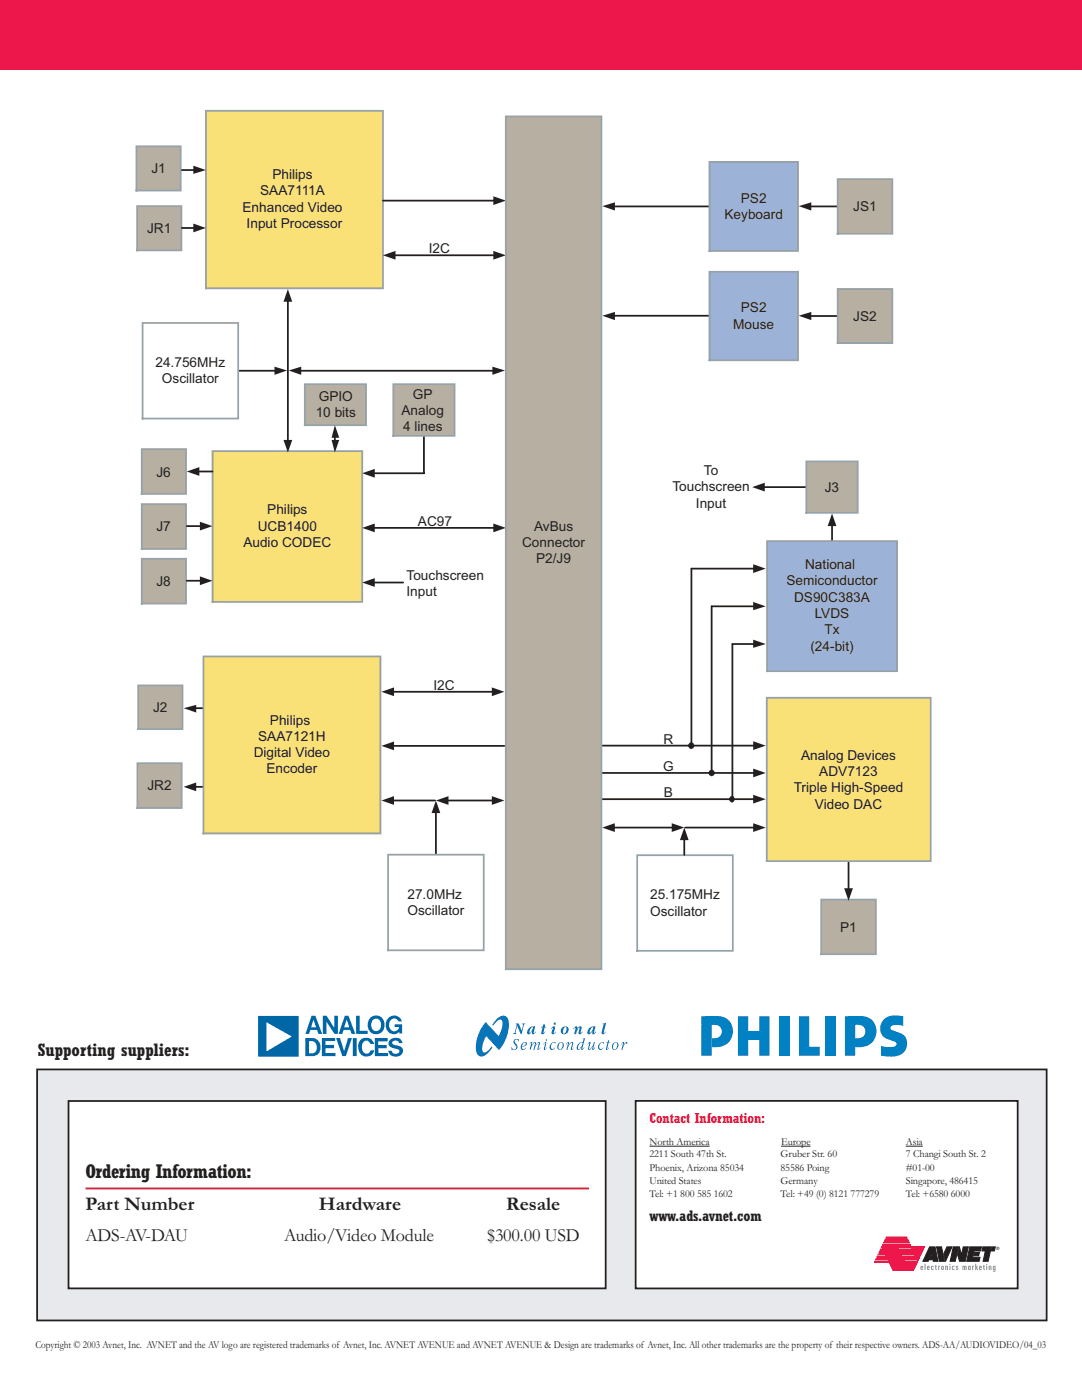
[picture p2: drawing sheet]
<svg xmlns="http://www.w3.org/2000/svg" width="216mm" height="279mm" viewBox="0 0 216 279" stroke-linecap="round" stroke-linejoin="round" font-family="sans-serif">
<path d="M0 0h215.9v13.9h-215.9z" fill="#ed174c"/>
<path d="M7.4 213.4h201.4v50.1h-201.4z" fill="#e8e9ec"/>
<path d="M7.4 213.4h201.4v50.1h-201.4z" fill="none" stroke="#231f20" stroke-width=".35"/>
<path d="M13.7 219.7h107.2v37.4h-107.2z" fill="#fff"/>
<path d="M13.7 219.7h107.2v37.4h-107.2z" fill="none" stroke="#231f20" stroke-width=".35"/>
<path d="M126.8 219.7h76.3v37.4h-76.3z" fill="#fff"/>
<path d="M126.8 219.7h76.3v37.4h-76.3z" fill="none" stroke="#231f20" stroke-width=".35"/>
<path d="M17 237.2h100.5" fill="none" stroke="#ed174c" stroke-width=".35"/>
<path d="M129.6 228.7h12M155.9 228.7h5.8M180.7 228.7h3.4" fill="none" stroke="#231f20" stroke-width=".2"/>
<path d="M185.5 248.8h1.1l.6 2.9h-1v-.3h-.7l.4-.7h.2l-.1-.7-.8 1.7h-1z" fill="#231f20"/>
<path d="M185.5 248.8h1.1l.6 2.9h-1v-.3h-.7l.4-.7h.2l-.1-.7-.8 1.7h-1z" fill="none" stroke="#231f20" stroke-width=".2"/>
<path d="M188.9 248.8h1.1l-1.4 2.9a2.7 2.7 0 0 1 .3-2.9z" fill="#231f20"/>
<path d="M188.9 248.8h1.1l-1.4 2.9a2.7 2.7 0 0 1 .3-2.9z" fill="none" stroke="#231f20" stroke-width=".2"/>
<path d="M190.2 248.8h1l-.6 2.9h-1z" fill="#231f20"/>
<path d="M190.2 248.8h1l-.6 2.9h-1z" fill="none" stroke="#231f20" stroke-width=".2"/>
<path d="M191.4 248.8l.5 1.6 .3-1.6h1l-.6 2.9h-1.1l-.2-.7a3 3 0 0 1 .1-2.2z" fill="#231f20"/>
<path d="M191.4 248.8l.5 1.6 .3-1.6h1l-.6 2.9h-1.1l-.2-.7a3 3 0 0 1 .1-2.2z" fill="none" stroke="#231f20" stroke-width=".2"/>
<path d="M194.4 250h1l-.1 .6h-1z" fill="#231f20"/>
<path d="M194.4 250h1l-.1 .6h-1z" fill="none" stroke="#231f20" stroke-width=".2"/>
<path d="M193.5 248.8h2.3l-.1 .9h-1.4l-.2 1.2h1.5l-.2 .8h-2.5z" fill="#231f20"/>
<path d="M193.5 248.8h2.3l-.1 .9h-1.4l-.2 1.2h1.5l-.2 .8h-2.5z" fill="none" stroke="#231f20" stroke-width=".2"/>
<path d="M196.1 248.8h1.7l-.6 2.9h-1l.4-2h-.7z" fill="#231f20"/>
<path d="M196.1 248.8h1.7l-.6 2.9h-1l.4-2h-.7z" fill="none" stroke="#231f20" stroke-width=".2"/>
<path d="M198 248.8h.6l-.2 .9h-.6z" fill="#231f20"/>
<path d="M198 248.8h.6l-.2 .9h-.6z" fill="none" stroke="#231f20" stroke-width=".2"/>
<path d="M186.9 248.8h1l.5 2.9h-1z" fill="#231f20"/>
<path d="M186.9 248.8h1l.5 2.9h-1z" fill="none" stroke="#231f20" stroke-width=".2"/>
<path d="M182.9 251.2h.4l-.1 .3z" fill="#ed174c"/>
<path d="M182.9 251.2h.4l-.1 .3z" fill="none" stroke="#ed174c" stroke-width=".2"/>
<path d="M176 248.8h3.1l.1 .3h-3z" fill="#ed174c"/>
<path d="M176 248.8h3.1l.1 .3h-3z" fill="none" stroke="#ed174c" stroke-width=".2"/>
<path d="M176.2 249.3h3.1l.1 .3h-3z" fill="#ed174c"/>
<path d="M176.2 249.3h3.1l.1 .3h-3z" fill="none" stroke="#ed174c" stroke-width=".2"/>
<path d="M176.5 249.8h3l.1 .3h-3z" fill="#ed174c"/>
<path d="M176.5 249.8h3l.1 .3h-3z" fill="none" stroke="#ed174c" stroke-width=".2"/>
<path d="M176.7 250.3h3l.2 .3h-3.1z" fill="#ed174c"/>
<path d="M176.7 250.3h3l.2 .3h-3.1z" fill="none" stroke="#ed174c" stroke-width=".2"/>
<path d="M176.9 250.7h3l.2 .4h-3z" fill="#ed174c"/>
<path d="M176.9 250.7h3l.2 .4h-3z" fill="none" stroke="#ed174c" stroke-width=".2"/>
<path d="M177.1 251.2h3.1l.1 .3h-3z" fill="#ed174c"/>
<path d="M177.1 251.2h3.1l.1 .3h-3z" fill="none" stroke="#ed174c" stroke-width=".2"/>
<path d="M177.6 252.2h5.3l-.2 .3h-5z" fill="#ed174c"/>
<path d="M177.6 252.2h5.3l-.2 .3h-5z" fill="none" stroke="#ed174c" stroke-width=".2"/>
<path d="M177.8 252.7h4.9l-.2 .3h-4.5z" fill="#ed174c"/>
<path d="M177.8 252.7h4.9l-.2 .3h-4.5z" fill="none" stroke="#ed174c" stroke-width=".2"/>
<path d="M178 253.1h4.4l-.1 .4h-4.1z" fill="#ed174c"/>
<path d="M178 253.1h4.4l-.1 .4h-4.1z" fill="none" stroke="#ed174c" stroke-width=".2"/>
<path d="M177.4 251.7h5.7l-.1 .3h-5.5z" fill="#ed174c"/>
<path d="M177.4 251.7h5.7l-.1 .3h-5.5z" fill="none" stroke="#ed174c" stroke-width=".2"/>
<path d="M182.7 250.7h.9l-.2 .4h-.6z" fill="#ed174c"/>
<path d="M182.7 250.7h.9l-.2 .4h-.6z" fill="none" stroke="#ed174c" stroke-width=".2"/>
<path d="M182.5 250.3h1.3l-.2 .3h-1z" fill="#ed174c"/>
<path d="M182.5 250.3h1.3l-.2 .3h-1z" fill="none" stroke="#ed174c" stroke-width=".2"/>
<path d="M182.3 249.8h1.7l-.1 .3h-1.5z" fill="#ed174c"/>
<path d="M182.3 249.8h1.7l-.1 .3h-1.5z" fill="none" stroke="#ed174c" stroke-width=".2"/>
<path d="M182 249.3h2.2l-.1 .3h-1.9z" fill="#ed174c"/>
<path d="M182 249.3h2.2l-.1 .3h-1.9z" fill="none" stroke="#ed174c" stroke-width=".2"/>
<path d="M181.8 248.8h2.7l-.2 .3h-2.3z" fill="#ed174c"/>
<path d="M181.8 248.8h2.7l-.2 .3h-2.3z" fill="none" stroke="#ed174c" stroke-width=".2"/>
<path d="M179.1 248.8h2.7l.1 .2h-2.8z" fill="#ed174c"/>
<path d="M179.1 248.8h2.7l.1 .2h-2.8z" fill="none" stroke="#ed174c" stroke-width=".2"/>
<path d="M179.3 249.3h2.7l.1 .2h-2.8z" fill="#ed174c"/>
<path d="M179.3 249.3h2.7l.1 .2h-2.8z" fill="none" stroke="#ed174c" stroke-width=".2"/>
<path d="M179.5 249.8h2.7l.1 .2h-2.7z" fill="#ed174c"/>
<path d="M179.5 249.8h2.7l.1 .2h-2.7z" fill="none" stroke="#ed174c" stroke-width=".2"/>
<path d="M179.7 250.3h2.8l.1 .1h-2.8z" fill="#ed174c"/>
<path d="M179.7 250.3h2.8l.1 .1h-2.8z" fill="none" stroke="#ed174c" stroke-width=".2"/>
<path d="M180 250.7h2.7l.1 .2h-2.8z" fill="#ed174c"/>
<path d="M180 250.7h2.7l.1 .2h-2.8z" fill="none" stroke="#ed174c" stroke-width=".2"/>
<path d="M180.2 251.2h2.7l.1 .2h-2.7z" fill="#ed174c"/>
<path d="M180.2 251.2h2.7l.1 .2h-2.7z" fill="none" stroke="#ed174c" stroke-width=".2"/>
<path d="M176.9 246.9h4l.1 .2h-4.2z" fill="#ed174c"/>
<path d="M176.9 246.9h4l.1 .2h-4.2z" fill="none" stroke="#ed174c" stroke-width=".2"/>
<path d="M176.6 247.4h4.5l.1 .2h-4.6z" fill="#ed174c"/>
<path d="M176.6 247.4h4.5l.1 .2h-4.6z" fill="none" stroke="#ed174c" stroke-width=".2"/>
<path d="M176.4 247.9h5v.1h-5.1z" fill="#ed174c"/>
<path d="M176.4 247.9h5v.1h-5.1z" fill="none" stroke="#ed174c" stroke-width=".2"/>
<path d="M176.2 248.3h5.4l.1 .2h-5.6z" fill="#ed174c"/>
<path d="M176.2 248.3h5.4l.1 .2h-5.6z" fill="none" stroke="#ed174c" stroke-width=".2"/>
<path d="M176 248.8l.1 .2h-.2z" fill="#ed174c"/>
<path d="M176 248.8l.1 .2h-.2z" fill="none" stroke="#ed174c" stroke-width=".2"/>
<path d="M175.7 249.3h.5l.1 .2h-.6z" fill="#ed174c"/>
<path d="M175.7 249.3h.5l.1 .2h-.6z" fill="none" stroke="#ed174c" stroke-width=".2"/>
<path d="M175.5 249.8h1v.2h-1.1z" fill="#ed174c"/>
<path d="M175.5 249.8h1v.2h-1.1z" fill="none" stroke="#ed174c" stroke-width=".2"/>
<path d="M175.3 250.3h1.4l.1 .1h-1.6z" fill="#ed174c"/>
<path d="M175.3 250.3h1.4l.1 .1h-1.6z" fill="none" stroke="#ed174c" stroke-width=".2"/>
<path d="M175.1 250.7h1.8l.1 .2h-2z" fill="#ed174c"/>
<path d="M175.1 250.7h1.8l.1 .2h-2z" fill="none" stroke="#ed174c" stroke-width=".2"/>
<path d="M174.8 251.2h2.3l.1 .2h-2.4z" fill="#ed174c"/>
<path d="M174.8 251.2h2.3l.1 .2h-2.4z" fill="none" stroke="#ed174c" stroke-width=".2"/>
<path d="M174.6 251.7h2.8v.2h-2.9z" fill="#ed174c"/>
<path d="M174.6 251.7h2.8v.2h-2.9z" fill="none" stroke="#ed174c" stroke-width=".2"/>
<path d="M182.9 251.2h.4l-.1 .3z" fill="#ed174c"/>
<path d="M182.9 251.2h.4l-.1 .3z" fill="none" stroke="#ed174c" stroke-width=".2"/>
<path d="M176 248.8h3.1l.1 .3h-3z" fill="#ed174c"/>
<path d="M176 248.8h3.1l.1 .3h-3z" fill="none" stroke="#ed174c" stroke-width=".2"/>
<path d="M176.2 249.3h3.1l.1 .3h-3z" fill="#ed174c"/>
<path d="M176.2 249.3h3.1l.1 .3h-3z" fill="none" stroke="#ed174c" stroke-width=".2"/>
<path d="M176.5 249.8h3l.1 .3h-3z" fill="#ed174c"/>
<path d="M176.5 249.8h3l.1 .3h-3z" fill="none" stroke="#ed174c" stroke-width=".2"/>
<path d="M176.7 250.3h3l.2 .3h-3.1z" fill="#ed174c"/>
<path d="M176.7 250.3h3l.2 .3h-3.1z" fill="none" stroke="#ed174c" stroke-width=".2"/>
<path d="M176.9 250.7h3l.2 .4h-3z" fill="#ed174c"/>
<path d="M176.9 250.7h3l.2 .4h-3z" fill="none" stroke="#ed174c" stroke-width=".2"/>
<path d="M177.1 251.2h3.1l.1 .3h-3z" fill="#ed174c"/>
<path d="M177.1 251.2h3.1l.1 .3h-3z" fill="none" stroke="#ed174c" stroke-width=".2"/>
<path d="M177.6 252.2h5.3l-.2 .3h-5z" fill="#ed174c"/>
<path d="M177.6 252.2h5.3l-.2 .3h-5z" fill="none" stroke="#ed174c" stroke-width=".2"/>
<path d="M177.8 252.7h4.9l-.2 .3h-4.5z" fill="#ed174c"/>
<path d="M177.8 252.7h4.9l-.2 .3h-4.5z" fill="none" stroke="#ed174c" stroke-width=".2"/>
<path d="M178 253.1h4.4l-.1 .4h-4.1z" fill="#ed174c"/>
<path d="M178 253.1h4.4l-.1 .4h-4.1z" fill="none" stroke="#ed174c" stroke-width=".2"/>
<path d="M177.4 251.7h5.7l-.1 .3h-5.5z" fill="#ed174c"/>
<path d="M177.4 251.7h5.7l-.1 .3h-5.5z" fill="none" stroke="#ed174c" stroke-width=".2"/>
<path d="M182.7 250.7h.9l-.2 .4h-.6z" fill="#ed174c"/>
<path d="M182.7 250.7h.9l-.2 .4h-.6z" fill="none" stroke="#ed174c" stroke-width=".2"/>
<path d="M182.5 250.3h1.3l-.2 .3h-1z" fill="#ed174c"/>
<path d="M182.5 250.3h1.3l-.2 .3h-1z" fill="none" stroke="#ed174c" stroke-width=".2"/>
<path d="M182.3 249.8h1.7l-.1 .3h-1.5z" fill="#ed174c"/>
<path d="M182.3 249.8h1.7l-.1 .3h-1.5z" fill="none" stroke="#ed174c" stroke-width=".2"/>
<path d="M182 249.3h2.2l-.1 .3h-1.9z" fill="#ed174c"/>
<path d="M182 249.3h2.2l-.1 .3h-1.9z" fill="none" stroke="#ed174c" stroke-width=".2"/>
<path d="M181.8 248.8h2.7l-.2 .3h-2.3z" fill="#ed174c"/>
<path d="M181.8 248.8h2.7l-.2 .3h-2.3z" fill="none" stroke="#ed174c" stroke-width=".2"/>
<path d="M179.1 248.8h2.7l.1 .2h-2.8z" fill="#ed174c"/>
<path d="M179.1 248.8h2.7l.1 .2h-2.8z" fill="none" stroke="#ed174c" stroke-width=".2"/>
<path d="M179.3 249.3h2.7l.1 .2h-2.8z" fill="#ed174c"/>
<path d="M179.3 249.3h2.7l.1 .2h-2.8z" fill="none" stroke="#ed174c" stroke-width=".2"/>
<path d="M179.5 249.8h2.7l.1 .2h-2.7z" fill="#ed174c"/>
<path d="M179.5 249.8h2.7l.1 .2h-2.7z" fill="none" stroke="#ed174c" stroke-width=".2"/>
<path d="M179.7 250.3h2.8l.1 .1h-2.8z" fill="#ed174c"/>
<path d="M179.7 250.3h2.8l.1 .1h-2.8z" fill="none" stroke="#ed174c" stroke-width=".2"/>
<path d="M180 250.7h2.7l.1 .2h-2.8z" fill="#ed174c"/>
<path d="M180 250.7h2.7l.1 .2h-2.8z" fill="none" stroke="#ed174c" stroke-width=".2"/>
<path d="M180.2 251.2h2.7l.1 .2h-2.7z" fill="#ed174c"/>
<path d="M180.2 251.2h2.7l.1 .2h-2.7z" fill="none" stroke="#ed174c" stroke-width=".2"/>
<path d="M176.9 246.9h4l.1 .2h-4.2z" fill="#ed174c"/>
<path d="M176.9 246.9h4l.1 .2h-4.2z" fill="none" stroke="#ed174c" stroke-width=".2"/>
<path d="M176.6 247.4h4.5l.1 .2h-4.6z" fill="#ed174c"/>
<path d="M176.6 247.4h4.5l.1 .2h-4.6z" fill="none" stroke="#ed174c" stroke-width=".2"/>
<path d="M176.4 247.9h5v.1h-5.1z" fill="#ed174c"/>
<path d="M176.4 247.9h5v.1h-5.1z" fill="none" stroke="#ed174c" stroke-width=".2"/>
<path d="M176.2 248.3h5.4l.1 .2h-5.6z" fill="#ed174c"/>
<path d="M176.2 248.3h5.4l.1 .2h-5.6z" fill="none" stroke="#ed174c" stroke-width=".2"/>
<path d="M176 248.8l.1 .2h-.2z" fill="#ed174c"/>
<path d="M176 248.8l.1 .2h-.2z" fill="none" stroke="#ed174c" stroke-width=".2"/>
<path d="M175.7 249.3h.5l.1 .2h-.6z" fill="#ed174c"/>
<path d="M175.7 249.3h.5l.1 .2h-.6z" fill="none" stroke="#ed174c" stroke-width=".2"/>
<path d="M175.5 249.8h1v.2h-1.1z" fill="#ed174c"/>
<path d="M175.5 249.8h1v.2h-1.1z" fill="none" stroke="#ed174c" stroke-width=".2"/>
<path d="M175.3 250.3h1.4l.1 .1h-1.6z" fill="#ed174c"/>
<path d="M175.3 250.3h1.4l.1 .1h-1.6z" fill="none" stroke="#ed174c" stroke-width=".2"/>
<path d="M175.1 250.7h1.8l.1 .2h-2z" fill="#ed174c"/>
<path d="M175.1 250.7h1.8l.1 .2h-2z" fill="none" stroke="#ed174c" stroke-width=".2"/>
<path d="M174.8 251.2h2.3l.1 .2h-2.4z" fill="#ed174c"/>
<path d="M174.8 251.2h2.3l.1 .2h-2.4z" fill="none" stroke="#ed174c" stroke-width=".2"/>
<path d="M174.6 251.7h2.8v.2h-2.9z" fill="#ed174c"/>
<path d="M174.6 251.7h2.8v.2h-2.9z" fill="none" stroke="#ed174c" stroke-width=".2"/>
<path d="M198.8 249.1a.25 .25 0 0 1 .5 0 .25 .25 0 0 1-.5 0zM198.8 249.1a.32 .32 0 0 0 .6 0 .32 .32 0 0 0-.6 0zM199 248.9v.4l.1-.1 .1 .1v-.3zM199 249l.1 .1z" fill="#231f20"/>
<g fill="#8a9594">
<path d="M184.5 252.2h.2v1.3l-.2-.1z"/>
<path d="M185.8 252.7l.2-.1 .3 .1v.2l-.3-.1v.4v.1l.3-.1a.3 .3 0 0 1-.4 .3 .3 .3 0 0 1-.1-.5z"/>
<path d="M186.6 252.5l.3 .1-.1 .2 .1 .7-.3-.2-.1-.6z"/>
<path d="M187.2 252.6h.4v.2a.49 .49 0 0 0-.2 .7l-.2-.1z"/>
<path d="M188.6 252.6l.5 .1v.8h-.1l-.1-.7-.1 .6h-.2z"/>
<path d="M190 252.7l.2-.1 .2 .1 .1 .2-.4-.1v.4l.1 .1 .3-.1a.3 .3 0 0 1-.4 .3 .3 .3 0 0 1-.2-.5z"/>
<path d="M190.8 252.7h.4v.2l-.3-.1 .3 .2v.4l-.5-.1v-.1h.3l-.2-.2z"/>
<path d="M192 252.6h.5a.48 .48 0 0 1 .4 .4 .48 .48 0 0 1-.1 .5h-.1l-.1-.7v.6l-.2 .1-.1-.7-.1 .6h-.2z"/>
<path d="M194 252.6h.3v.2a.49 .49 0 0 0-.1 .7l-.2-.1z"/>
<path d="M194.6 252.2h.2v.7l.1-.3h.2l-.1 .4 .1 .5-.2-.1-.1-.3v.3h-.2z"/>
<path d="M196.2 252.5l.3 .1-.1 .2 .1 .7-.3-.2-.1-.6z"/>
<path d="M197.3 252.6l.5 .1v.8h-.2v-.7l-.1 .6h-.2z"/>
<path d="M183.8 252.9a.1 .1 0 0 1 .2 0 .1 .1 0 0 1-.2 0zM183.7 252.7a.41 .41 0 0 0 0 .5 .41 .41 0 0 0 .5 .2v-.2l-.3 .1v-.2h.3a.3 .3 0 0 0-.1-.4 .3 .3 0 0 0-.4 0z"/>
<path d="M185.2 252.9a.09 .09 0 0 1 .1 0 .09 .09 0 0 1-.1 0zM185 252.7a.41 .41 0 0 0 0 .5 .41 .41 0 0 0 .5 .2v-.2l-.3 .1v-.2h.3a.3 .3 0 0 0-.1-.4 .3 .3 0 0 0-.4 0z"/>
<path d="M188 252.8l.1 .1v.4zM187.8 252.7a.41 .41 0 0 0 0 .5 .41 .41 0 0 0 .5 .2 .41 .41 0 0 0 0-.6 .41 .41 0 0 0-.5-.1z"/>
<path d="M189.5 252.3v.1h.1v-.1zM189.5 252.6l-.1 .8 .2 .1v-.9z"/>
<path d="M193.4 252.8l.1 .1-.1 .4zM193.2 252.7v.7l.5 .1v-.9z"/>
<path d="M195.5 252.9a.1 .1 0 0 1 .2 0 .1 .1 0 0 1-.2 0zM195.4 252.7a.41 .41 0 0 0 0 .5 .41 .41 0 0 0 .5 .2v-.2l-.3 .1v-.2h.3a.3 .3 0 0 0-.1-.4 .3 .3 0 0 0-.4 0z"/>
<path d="M196.8 252.3h.2v.1h-.2zM196.8 252.6h.2v.9l-.2-.1z"/>
<path d="M198.3 252.8l.2 .1-.1 .4zM198.1 252.7v.7l.4 .1-.1 .2-.3-.1v.1l.4 .1 .2-.2v-1z"/>
</g>
<path d="M42.4 90h29.9v30.1h-29.9z" fill="#f9e177"/>
<path d="M42.4 90h29.9v30.1h-29.9z" fill="none" stroke="#95a2a8" stroke-width=".35"/>
<path d="M41.1 22.1h35.3v35.5h-35.3z" fill="#f9e177"/>
<path d="M41.1 22.1h35.3v35.5h-35.3z" fill="none" stroke="#95a2a8" stroke-width=".35"/>
<path d="M127.1 170.7h19.1v19.1h-19.1z" fill="#fff"/>
<path d="M127.1 170.7h19.1v19.1h-19.1z" fill="none" stroke="#95a2a8" stroke-width=".35"/>
<path d="M136.5 167.4v3.2" fill="none" stroke="#231f20" stroke-width=".35"/>
<path d="M136.5 165.2l.9 2.5h-1.7z" fill="#231f20"/>
<path d="M120.2 148.8h30.3" fill="none" stroke="#231f20" stroke-width=".35"/>
<path d="M150.3 147.9l2.5 .9-2.5 .9z" fill="#231f20"/>
<path d="M120.2 154.3h30.3" fill="none" stroke="#231f20" stroke-width=".35"/>
<path d="M150.3 153.4l2.5 .9-2.5 .8z" fill="#231f20"/>
<path d="M120.2 159.5h30.3" fill="none" stroke="#231f20" stroke-width=".35"/>
<path d="M150.3 158.6l2.5 .9-2.5 .9z" fill="#231f20"/>
<path d="M146.1 128.5v31" fill="none" stroke="#231f20" stroke-width=".35"/>
<path d="M145.7 158.9a.52 .52 0 0 1 .5-.1 .52 .52 0 0 1 .4 .5v.4l-.2 .3a.66 .66 0 0 1-.9-.3v-.4z" fill-rule="evenodd" fill="#231f20"/>
<path d="M142 121v33.3" fill="none" stroke="#231f20" stroke-width=".35"/>
<circle cx="142" cy="154.2" r=".62" fill="#231f20"/>
<path d="M138 113.5v35.3" fill="none" stroke="#231f20" stroke-width=".35"/>
<circle cx="138" cy="148.8" r=".64" fill="#231f20"/>
<path d="M146.1 128.5h4.4" fill="none" stroke="#231f20" stroke-width=".35"/>
<path d="M150.3 127.7l2.5 .8-2.5 .8z" fill="#231f20"/>
<path d="M142 121h8.5" fill="none" stroke="#231f20" stroke-width=".35"/>
<path d="M150.3 120.1l2.5 .9-2.5 .8z" fill="#231f20"/>
<path d="M138 113.5h12.5" fill="none" stroke="#231f20" stroke-width=".35"/>
<path d="M150.3 112.6l2.5 .9-2.5 .9z" fill="#231f20"/>
<path d="M163.9 179.5h10.9v10.9h-10.9z" fill="#b8afa3"/>
<path d="M163.9 179.5h10.9v10.9h-10.9z" fill="none" stroke="#95a2a8" stroke-width=".35"/>
<path d="M166 104.8v3.1" fill="none" stroke="#231f20" stroke-width=".35"/>
<path d="M166 102.5l.9 2.5h-1.7z" fill="#231f20"/>
<path d="M169.3 172v5.4" fill="none" stroke="#231f20" stroke-width=".35"/>
<path d="M168.4 177.3h1.8l-.9 2.5z" fill="#231f20"/>
<path d="M161.7 41.2h5.9" fill="none" stroke="#231f20" stroke-width=".35"/>
<path d="M159.4 41.1l2.5-.7v1.6z" fill="#231f20"/>
<path d="M161.7 63.1h5.9" fill="none" stroke="#231f20" stroke-width=".35"/>
<path d="M159.4 63l2.5-.7v1.6z" fill="#231f20"/>
<path d="M122.5 41.2h19.5" fill="none" stroke="#231f20" stroke-width=".35"/>
<path d="M120.2 41.1l2.5-.7v1.6z" fill="#231f20"/>
<path d="M122.5 63h19.5" fill="none" stroke="#231f20" stroke-width=".35"/>
<path d="M120.2 63l2.5-.7v1.6z" fill="#231f20"/>
<path d="M47.7 74h7.3" fill="none" stroke="#231f20" stroke-width=".35"/>
<path d="M54.8 73.2l2.5 .7-2.5 .9z" fill="#231f20"/>
<path d="M57.4 60v28" fill="none" stroke="#231f20" stroke-width=".35"/>
<g fill="#231f20">
<path d="M57.4 57.7l.9 2.5h-1.7z"/>
<path d="M56.6 87.8h1.7l-.9 2.5z"/>
</g>
<path d="M59.7 74h39" fill="none" stroke="#231f20" stroke-width=".35"/>
<g fill="#231f20">
<path d="M57.6 73.9l2.5-.7v1.6z"/>
<path d="M98.3 73.2l2.5 .7-2.5 .9z"/>
</g>
<path d="M122.5 165.2h11.8" fill="none" stroke="#231f20" stroke-width=".35"/>
<g fill="#231f20">
<path d="M134 164.3l2.5 .9-2.5 .8z"/>
<path d="M120.2 165.2l2.5-.9v1.7z"/>
</g>
<path d="M136.7 165.2h13.8" fill="none" stroke="#231f20" stroke-width=".35"/>
<path d="M150.3 164.3l2.5 .9-2.5 .8z" fill="#231f20"/>
<path d="M76.4 40h22.3" fill="none" stroke="#231f20" stroke-width=".35"/>
<path d="M98.4 39.2l2.5 .8-2.5 .9z" fill="#231f20"/>
<path d="M74.7 105.4h24" fill="none" stroke="#231f20" stroke-width=".35"/>
<g fill="#231f20">
<path d="M72.3 105.4l2.5-.9v1.7z"/>
<path d="M98.4 104.5l2.5 .9-2.5 .8z"/>
</g>
<path d="M78.4 148.9h22.2" fill="none" stroke="#231f20" stroke-width=".35"/>
<path d="M76.1 148.9l2.5-.9v1.7z" fill="#231f20"/>
<path d="M88.4 159.8h10" fill="none" stroke="#231f20" stroke-width=".35"/>
<g fill="#231f20">
<path d="M98.1 158.9l2.5 .9-2.5 .8z"/>
<path d="M87 159.8l2.5-.9v1.7z"/>
</g>
<path d="M87 162v8.7" fill="none" stroke="#231f20" stroke-width=".35"/>
<path d="M87 159.8l.9 2.5h-1.8z" fill="#231f20"/>
<path d="M78.4 159.8h8.4" fill="none" stroke="#231f20" stroke-width=".35"/>
<path d="M76.1 159.8l2.5-.9v1.7z" fill="#231f20"/>
<path d="M27.2 29.2h8.9v8.8h-8.9z" fill="#b8afa3"/>
<path d="M27.2 29.2h8.9v8.8h-8.9z" fill="none" stroke="#95a2a8" stroke-width=".35"/>
<path d="M27.4 41.1h8.8v8.9h-8.8z" fill="#b8afa3"/>
<path d="M27.4 41.1h8.8v8.9h-8.8z" fill="none" stroke="#95a2a8" stroke-width=".35"/>
<path d="M36.3 45.5h2.5" fill="none" stroke="#231f20" stroke-width=".35"/>
<path d="M38.6 44.6l2.5 .9-2.5 .9z" fill="#231f20"/>
<path d="M36.3 33.9h2.5" fill="none" stroke="#231f20" stroke-width=".35"/>
<path d="M38.6 33.1l2.5 .8-2.5 .8z" fill="#231f20"/>
<path d="M27.6 136.8h8.8v8.7h-8.8z" fill="#b8afa3"/>
<path d="M27.6 136.8h8.8v8.7h-8.8z" fill="none" stroke="#95a2a8" stroke-width=".35"/>
<path d="M27.4 152.3h8.8v9h-8.8z" fill="#b8afa3"/>
<path d="M27.4 152.3h8.8v9h-8.8z" fill="none" stroke="#95a2a8" stroke-width=".35"/>
<path d="M38.9 141.3h1.9" fill="none" stroke="#231f20" stroke-width=".35"/>
<path d="M36.6 141.3l2.6-.6v1.5z" fill="#231f20"/>
<path d="M38.9 157h1.9" fill="none" stroke="#231f20" stroke-width=".35"/>
<path d="M36.6 157l2.6-.8v1.7z" fill="#231f20"/>
<path d="M28.3 89.6h8.8v9h-8.8z" fill="#b8afa3"/>
<path d="M28.3 89.6h8.8v9h-8.8z" fill="none" stroke="#95a2a8" stroke-width=".35"/>
<path d="M28.3 100.6h8.8v9h-8.8z" fill="#b8afa3"/>
<path d="M28.3 100.6h8.8v9h-8.8z" fill="none" stroke="#95a2a8" stroke-width=".35"/>
<path d="M28.3 111.5h8.8v9h-8.8z" fill="#b8afa3"/>
<path d="M28.3 111.5h8.8v9h-8.8z" fill="none" stroke="#95a2a8" stroke-width=".35"/>
<path d="M39.7 94.1h2.7" fill="none" stroke="#231f20" stroke-width=".35"/>
<path d="M37.3 94.1l2.5-.9v1.8z" fill="#231f20"/>
<path d="M37.3 105h2.8" fill="none" stroke="#231f20" stroke-width=".35"/>
<path d="M39.9 104.1l2.5 .9-2.5 .9z" fill="#231f20"/>
<path d="M37.3 115.9h2.8" fill="none" stroke="#231f20" stroke-width=".35"/>
<path d="M39.9 115l2.5 .9-2.5 .9z" fill="#231f20"/>
<path d="M152.4 97.2h8.6" fill="none" stroke="#231f20" stroke-width=".35"/>
<path d="M150.1 97.2l2.5-.9v1.8z" fill="#231f20"/>
<path d="M74.7 116.3h5.7" fill="none" stroke="#231f20" stroke-width=".35"/>
<path d="M72.3 116.3l2.5-.9v1.7z" fill="#231f20"/>
<path d="M60.8 76.7h12.2v8.2h-12.2z" fill="#b8afa3"/>
<path d="M60.8 76.7h12.2v8.2h-12.2z" fill="none" stroke="#95a2a8" stroke-width=".35"/>
<path d="M66.8 87.3v.7" fill="none" stroke="#231f20" stroke-width=".35"/>
<g fill="#231f20">
<path d="M66.2 87.8h1.5l-.9 2.5z"/>
<path d="M66.8 84.9l.9 2.5h-1.5z"/>
</g>
<path d="M84.6 84.9v9.5h-9.9" fill="none" stroke="#231f20" stroke-width=".35"/>
<path d="M72.3 94.4l2.5-.8v1.7z" fill="#231f20"/>
<path d="M78.4 138.1h20" fill="none" stroke="#231f20" stroke-width=".35"/>
<g fill="#231f20">
<path d="M76.1 138.1l2.5-.9v1.7z"/>
<path d="M98.1 137.2l2.5 .9-2.5 .8z"/>
</g>
<path d="M78.7 50.9h20" fill="none" stroke="#231f20" stroke-width=".35"/>
<g fill="#231f20">
<path d="M76.4 50.9l2.5-.8v1.7z"/>
<path d="M98.4 50.1l2.5 .8-2.5 .9z"/>
</g>
<path d="M78.5 76.7h12.2v10.3h-12.2z" fill="#b8afa3"/>
<path d="M78.5 76.7h12.2v10.3h-12.2z" fill="none" stroke="#95a2a8" stroke-width=".35"/>
<path d="M100.9 23.2h19.1v170.2h-19.1z" fill="#b8afa3"/>
<path d="M100.9 23.2h19.1v170.2h-19.1z" fill="none" stroke="#95a2a8" stroke-width=".35"/>
<path d="M141.6 32.3h17.6v17.8h-17.6z" fill="#9cb2d7"/>
<path d="M141.6 32.3h17.6v17.8h-17.6z" fill="none" stroke="#95a2a8" stroke-width=".35"/>
<path d="M141.6 54.2h17.6v17.7h-17.6z" fill="#9cb2d7"/>
<path d="M141.6 54.2h17.6v17.7h-17.6z" fill="none" stroke="#95a2a8" stroke-width=".35"/>
<path d="M167.1 35.7h11v10.9h-11z" fill="#b8afa3"/>
<path d="M167.1 35.7h11v10.9h-11z" fill="none" stroke="#95a2a8" stroke-width=".35"/>
<path d="M167.1 57.7h11v10.8h-11z" fill="#b8afa3"/>
<path d="M167.1 57.7h11v10.8h-11z" fill="none" stroke="#95a2a8" stroke-width=".35"/>
<path d="M153.1 108h25.9v25.9h-25.9z" fill="#9cb2d7"/>
<path d="M153.1 108h25.9v25.9h-25.9z" fill="none" stroke="#95a2a8" stroke-width=".35"/>
<path d="M160.9 92.1h10.2v10.2h-10.2z" fill="#b8afa3"/>
<path d="M160.9 92.1h10.2v10.2h-10.2z" fill="none" stroke="#95a2a8" stroke-width=".35"/>
<path d="M40.6 131h35.3v35.3h-35.3z" fill="#f9e177"/>
<path d="M40.6 131h35.3v35.3h-35.3z" fill="none" stroke="#95a2a8" stroke-width=".35"/>
<path d="M77.4 170.6h19.1v19.1h-19.1z" fill="#fff"/>
<path d="M77.4 170.6h19.1v19.1h-19.1z" fill="none" stroke="#95a2a8" stroke-width=".35"/>
<path d="M28.4 64.5h19.1v19h-19.1z" fill="#fff"/>
<path d="M28.4 64.5h19.1v19h-19.1z" fill="none" stroke="#95a2a8" stroke-width=".35"/>
<g fill="#0075be">
<path d="M96.9 204l2.6 2.8a4.3 4.3 0 0 0 .7-3.1l-.2-.2a1.9 1.9 0 0 0-1.6 1.2l-.2-.2 .4-.5a1.96 1.96 0 0 1 2.4-1.1 2.74 2.74 0 0 1 .5 2.5 8.3 8.3 0 0 1-1.9 4.2l-2.6-2.8a4.3 4.3 0 0 0-.7 3l.2 .3a1.9 1.9 0 0 0 1.6-1.3l.1 .2-.3 .5a1.97 1.97 0 0 1-2.4 1.2 2.74 2.74 0 0 1-.5-2.5 8.4 8.4 0 0 1 1.9-4.2z"/>
<path d="M120.3 204.2l.6-.1-.4 2h.1l.2-.3a.52 .52 0 0 1-.7 .6l.3-1.9z"/>
<path d="M114.6 205.1l.4-.3 .2 .1v.5a.62 .62 0 0 1 .8-.5l-.2 1.2h.2l.2-.3a.51 .51 0 0 1-.7 .6l.2-1.3h-.3l-.1 .3-.4 1h-.4l.3-1.3-.3 .3z"/>
<path d="M110.5 204.1h.4l-.1 .4h-.3z"/>
<path d="M110.1 205.1l.4-.3a.6 .6 0 0 1 .1 1l-.1 .4 .3-.4a.52 .52 0 0 1-.7 .5v-.4l.2-.8-.1 .1-.2 .2z"/>
<path d="M108.4 204.5h.4l-.1 .4h.3l-.3 .1-.3 1.1 .4-.3a.52 .52 0 0 1-.7 .6l.2-1.4h-.3l.3-.1z"/>
<path d="M102.9 204.3h.6l.6 1.4 .3-1.1-.2-.3h.6l-.3 .3-.4 1.8h-.2l-.7-1.7-.3 1.3 .2 .4h-.7l.1-.1a.94 .94 0 0 0 .4-1l.2-.7z"/>
<path d="M124.2 208h.3l-.1 .6 .5-.6h.1l.2 .1-.1 .2-.2-.1-.2 .1-.5 1.2h-.2l.3-1.4-.4 .4z"/>
<path d="M121.3 207.6h.3l-.1 .4h.3l-.4 .1-.2 1.3 .3-.4-.5 .5-.1-.2 .3-1.2h-.2l.2-.1z"/>
<path d="M119.6 208.3a.67 .67 0 0 1 .9-.3l-.1 .2-.1-.1a.71 .71 0 0 0-.7 .5 .71 .71 0 0 0 .3 .8l.5-.4a.54 .54 0 0 1-.5 .5 .54 .54 0 0 1-.6-.5z"/>
<path d="M117.5 208h.3l-.2 1.4 .7-.7a.63 .63 0 0 1 .4-.7l-.3 1.4 .4-.4-.5 .5h-.1l.1-.7-.4 .6-.5 .1 .2-1.4-.4 .4z"/>
<path d="M113.2 208h.3l-.1 .7 .6-.7 .4 .1-.3 1.3 .4-.4-.3 .5h-.3l.2-1.4-.6 .7a.64 .64 0 0 1-.5 .7l.3-1.4-.4 .4z"/>
<path d="M110 208.3a.67 .67 0 0 1 .9-.3l-.1 .2-.2-.1a.72 .72 0 0 0-.6 .5 .72 .72 0 0 0 .2 .8l.5-.4a.54 .54 0 0 1-.5 .5 .54 .54 0 0 1-.5-.5z"/>
<path d="M108.9 207.5l.2-.1 .1 .1-.2 .2z"/>
<path d="M108.7 208h.3l-.2 1.4 .3-.4-.5 .5-.1-.2 .3-1.2-.4 .4z"/>
<path d="M105.9 208h.3l-.1 .7 .2-.3a.5 .5 0 0 1 .6-.4l-.1 .7 .2-.3a.55 .55 0 0 1 .7-.4l-.2 1.4 .4-.4-.6 .5 .1-1.4-.4 .4-.4 1h-.2l.3-1.2v-.2l-.4 .4-.4 1h-.2l.3-1.4-.4 .4z"/>
<path d="M102.6 207.5l.5-.2 .5 .1-.1 .5-.2-.4-.2-.1-.4 .2a.93 .93 0 0 0 .5 1 .75 .75 0 0 1-.2 .8 .75 .75 0 0 1-.9 .1v-.5l.1 .3a.44 .44 0 0 0 .5 .1 .44 .44 0 0 0 .3-.4l-.1-.3a.88 .88 0 0 1-.3-1.2z"/>
<path d="M117.6 205.2l.3-.3 .9-.1-.3 1.3h.2l.2-.3a.57 .57 0 0 1-.6 .6l-.1-.1v-.5l-.1 .2a.5 .5 0 0 1-.9 .2 1.15 1.15 0 0 1 .4-1zM118.1 205.1l-.4 .6v.4l.6-.7v-.4z"/>
<path d="M112.2 205a.75 .75 0 0 1 1.2 .1 .75 .75 0 0 1-.3 1.1 .75 .75 0 0 1-1.1-.1 .75 .75 0 0 1 .2-1.1zM112.7 205l-.2 .2a.89 .89 0 0 0 0 1.1 .98 .98 0 0 0 .4-1.4z"/>
<path d="M105.6 205.2a.59 .59 0 0 1 .8-.3l.4-.1-.3 1.3 .4-.3a.57 .57 0 0 1-.6 .6l-.1-.1v-.5l-.2 .2a.49 .49 0 0 1-.8 .2 1.17 1.17 0 0 1 .4-1zM106 205.1l-.3 .6v.4l.6-.7v-.4z"/>
<path d="M122.4 208.2a.63 .63 0 0 1 .9-.1 .63 .63 0 0 1 0 1 .65 .65 0 0 1-1 .4 .65 .65 0 0 1-.1-1.1zM122.7 208.1l-.4 .6 .1 .7a.73 .73 0 0 0 .8-1l-.1-.3z"/>
<path d="M116.3 207.3l.4-.2-.5 2.3 .4-.4a.52 .52 0 0 1-.6 .5l.1-.6-.2 .2a.6 .6 0 0 1-.7 .4 1.13 1.13 0 0 1 1.1-1.5l.1-.6zM115.7 208.2l-.2 .2a.73 .73 0 0 0-.1 1l.4-.3 .4-.9v-.1z"/>
<path d="M111.5 208.2a.63 .63 0 0 1 .9-.1 .63 .63 0 0 1 0 1 .65 .65 0 0 1-1 .4 .65 .65 0 0 1-.1-1.1zM111.8 208.1l-.4 .6 .1 .7a.73 .73 0 0 0 .8-1l-.1-.3z"/>
<path d="M104.2 208.3l.3-.3h.5a.67 .67 0 0 1-.1 .7 .67 .67 0 0 1-.7 .2l.1 .4a.49 .49 0 0 0 .6-.2 .51 .51 0 0 1-.5 .4 .51 .51 0 0 1-.5-.5zM104.5 208.1l-.3 .7a.5 .5 0 0 0 .5-.2 .5 .5 0 0 0 0-.6z"/>
</g>
<g fill="#0081c4">
<path d="M168.6 202.8h1a9.7 9.7 0 0 1 3.7 .3 3.2 3.2 0 0 1 1.3 4 3.2 3.2 0 0 1-3.6 1.9h-.4v-1.8a1.47 1.47 0 0 0 1.7-.4 1.47 1.47 0 0 0 .1-1.8 1.84 1.84 0 0 0-1.8-.4h-2z"/>
<path d="M168.6 204.6h2v6.1h-2z"/>
<path d="M176.3 203.5a4.4 4.4 0 0 1 3.5-.8l.4 .1v1.9a2.5 2.5 0 0 0-2.5 .3 .44 .44 0 0 0 .3 .6 3.2 3.2 0 0 1 2.9 1.9 2.57 2.57 0 0 1-2.5 3.3l-2.6-.1v-2l1.8 .3a1.18 1.18 0 0 0 1.3-.7l-.1-.3a5.2 5.2 0 0 1-2.9-1.6 2.61 2.61 0 0 1 .4-2.9z"/>
<path d="M147.2 202.8h2.1v2.9h2.2v-2.9h2v7.9h-2v-3.2h-2.2v3.2h-2.1z"/>
<path d="M155.5 202.8h2v7.9h-2z"/>
<path d="M164.6 202.8h2v7.9h-2z"/>
<path d="M159.4 202.8h2.1v6.1h2.1v1.8h-4.2z"/>
<path d="M140 202.8h.9a9.7 9.7 0 0 1 3.8 .3 3.2 3.2 0 0 1 1.3 4 3.2 3.2 0 0 1-3.7 1.9h-.3v-1.8a1.47 1.47 0 0 0 1.7-.4 1.47 1.47 0 0 0 0-1.8 1.84 1.84 0 0 0-1.7-.4h-2z"/>
<path d="M140 204.6h2v6.1h-2z"/>
</g>
<path d="M64.4 202.7h.8l1.5 2.4v-2.4h.7v3.6h-.7l-1.6-2.4v2.4h-.7zM71.1 202.7h.7v3h1.6v.6h-2.3zM68.8 202.7h.7l1.4 3.6h-.7l-.3-.8h-1.4l-.2 .8h-.7zM62.2 202.7h.7l1.4 3.6h-.8l-.2-.8h-1.4l-.2 .8h-.7zM73.9 203.1a1.78 1.78 0 0 1 2.3 0 1.78 1.78 0 0 1 .4 2.3 1.71 1.71 0 0 1-2.2 .9 1.71 1.71 0 0 1-1-2.1zM77.5 203.2a1.55 1.55 0 0 1 2.7 .7h-.7a.98 .98 0 0 0-1.1-.6 .98 .98 0 0 0-.7 1 1.08 1.08 0 0 0 .4 1.4 1.08 1.08 0 0 0 1.5-.4v-.3h-.8v-.6h1.4v1.9h-.5v-.4a1.56 1.56 0 0 1-1.7 .4 1.56 1.56 0 0 1-1-1.5l.1-1.2zM51.5 202.7h8.1v8.2h-8.1zM67.1 207.2h.7l.9 2.6 .8-2.6h.7l-1.2 3.6h-.7zM74.8 207.2h2.6v.6h-1.9v.8h1.6v.6h-1.6v1h1.9v.6h-2.6zM64.2 207.2h2.7v.6h-1.9v.7h1.7v.7h-1.7v1h1.9v.6h-2.7zM60.9 207.2a2.6 2.6 0 0 1 2.6 .5 1.83 1.83 0 0 1 .4 1.9 1.83 1.83 0 0 1-1.6 1.2h-1.4zM70.4 207.2h.8v3.6h-.8zM71.9 207.6a1.62 1.62 0 0 1 2.8 .8h-.8l-.3-.5-.4-.2a1.31 1.31 0 0 0-.8 2.1l.3 .3 .5 .2a.88 .88 0 0 0 .8-.7h.7a1.6 1.6 0 0 1-1.8 1.3 1.6 1.6 0 0 1-1.4-1.6l.1-1.2zM77.8 207.6a1.42 1.42 0 0 1 1.4-.5 1.42 1.42 0 0 1 1.1 1.1h-.7a.74 .74 0 0 0-.6-.5 .74 .74 0 0 0-.8 .4 .87 .87 0 0 0 1 .6 1.13 1.13 0 0 1 1.2 1.2 1.13 1.13 0 0 1-1.4 1 1.3 1.3 0 0 1-1.5-1.1v-.1h.7a.8 .8 0 0 0 .7 .6 .8 .8 0 0 0 .8-.5 1.21 1.21 0 0 0-1.3-.6 .94 .94 0 0 1-.8-.6 .94 .94 0 0 1 .2-1zM69.2 203.5l-.5 1.5h1zM62.5 203.5l-.4 1.5h.9zM74.6 203.4a1.35 1.35 0 0 0-.5 1.3 1.35 1.35 0 0 0 .9 1.1 1.29 1.29 0 0 0 1.1-1.3 1.29 1.29 0 0 0-1-1.2zM53.2 204v5.8l5-2.9zM61.7 207.8v2.4a1.27 1.27 0 0 0 1.4-.6 1.27 1.27 0 0 0-.2-1.5l-.3-.2z" fill="#0067a6"/>
<path d="M153 139.3h32.7v32.6h-32.7z" fill="#f9e177"/>
<path d="M153 139.3h32.7v32.6h-32.7z" fill="none" stroke="#95a2a8" stroke-width=".35"/>
<g font-size="3.9" fill="#231f20">
<text x="17" y="235.2">Ordering Information:</text>
<text x="17" y="241.5">Part Number</text>
<text x="63.6" y="241.5">Hardware</text>
<text x="101" y="241.5">Resale</text>
</g>
<g font-size="3.7" fill="#231f20">
<text x="17" y="247.8">ADS-AV-DAU</text>
<text x="56.7" y="247.8">Audio/Video Module</text>
<text x="97.2" y="247.8">$300.00 USD</text>
</g>
<text font-size="3.5" fill="#231f20" x="7.5" y="210.8">Supporting suppliers:</text>
<text font-size="3" fill="#231f20" x="129.6" y="243.8">www.ads.avnet.com</text>
<text font-size="2.8" fill="#ed174c" x="129.6" y="224.2">Contact Information:</text>
<g font-size="2.7" fill="#231f20">
<text x="30.2" y="34.5">J1</text>
<text x="54.4" y="35.8">Philips</text>
<text x="51.9" y="39">SAA7111A</text>
<text x="147.8" y="40.5">PS2</text>
<text x="29.4" y="46.5">JR1</text>
<text x="48.4" y="42.3">Enhanced Video</text>
<text x="49.2" y="45.5">Input Processor</text>
<text x="144.6" y="43.7">Keyboard</text>
<text x="170.3" y="42.1">JS1</text>
<text x="85.6" y="50.4">I2C</text>
<text x="146.3" y="65.6">Mouse</text>
<text x="147.8" y="62.3">PS2</text>
<text x="170.3" y="64">JS2</text>
<text x="31" y="73.2">24.756MHz</text>
<text x="32.3" y="76.5">Oscillator</text>
<text x="63" y="83.3">10 bits</text>
<text x="63.6" y="80.1">GPIO</text>
<text x="80.1" y="82.8">Analog</text>
<text x="82.4" y="79.5">GP</text>
<text x="80.4" y="86.1">4 lines</text>
<text x="31.2" y="95.2">J6</text>
<text x="140.5" y="94.8">To</text>
<text x="134.2" y="98.1">Touchscreen</text>
<text x="138.9" y="101.3">Input</text>
<text x="164.6" y="98.1">J3</text>
<text x="31.2" y="106">J7</text>
<text x="51.4" y="105.9">UCB1400</text>
<text x="53.3" y="102.7">Philips</text>
<text x="83.4" y="104.9">AC97</text>
<text x="106.6" y="105.9">AvBus</text>
<text x="48.6" y="109.2">Audio CODEC</text>
<text x="104.2" y="109.2">Connector</text>
<text x="107" y="112.4">P2/J9</text>
<text x="160.6" y="113.6">National</text>
<text x="31.2" y="116.9">J8</text>
<text x="81.1" y="115.7">Touchscreen</text>
<text x="81.1" y="119">Input</text>
<text x="156.9" y="116.8">Semiconductor</text>
<text x="158.4" y="120.1">DS90C383A</text>
<text x="162.6" y="123.3">LVDS</text>
<text x="161.7" y="129.8">(24-bit)</text>
<text x="164.5" y="126.6">Tx</text>
<text x="86.5" y="137.7">I2C</text>
<text x="30.6" y="142.1">J2</text>
<text x="51.5" y="147.9">SAA7121H</text>
<text x="53.9" y="144.6">Philips</text>
<text x="132.4" y="148.4">R</text>
<text x="50.6" y="151.1">Digital Video</text>
<text x="53.2" y="154.4">Encoder</text>
<text x="132.3" y="153.8">G</text>
<text x="159.8" y="151.6">Analog Devices</text>
<text x="163.5" y="154.9">ADV7123</text>
<text x="29.4" y="157.7">JR2</text>
<text x="132.5" y="159">B</text>
<text x="158.4" y="158.1">Triple High-Speed</text>
<text x="162.6" y="161.4">Video DAC</text>
<text x="81.3" y="179.4">27.0MHz</text>
<text x="129.7" y="179.5">25.175MHz</text>
<text x="81.3" y="182.6">Oscillator</text>
<text x="129.7" y="182.7">Oscillator</text>
<text x="167.7" y="185.9">P1</text>
</g>
<g font-size="2.1" fill="#231f20">
<text x="129.6" y="228.5">North America</text>
<text x="129.6" y="231">2211 South 47th St.</text>
<text x="129.6" y="233.6">Phoenix, Arizona 85034</text>
<text x="155.7" y="231">Gruber Str. 60</text>
<text x="155.7" y="233.6">85586 Poing</text>
<text x="155.9" y="228.5">Europe</text>
<text x="180.7" y="228.5">Asia</text>
<text x="180.7" y="231">7 Changi South St. 2</text>
<text x="180.7" y="233.6">#01-00</text>
<text x="129.6" y="236.3">United States</text>
<text x="129.6" y="238.9">Tel: +1 800 585 1602</text>
<text x="155.7" y="236.3">Germany</text>
<text x="155.7" y="238.9">Tel: +49 (0) 8121 777279</text>
<text x="180.7" y="236.3">Singapore, 486415</text>
<text x="180.7" y="238.9">Tel: +6580 6000</text>
<text x="7.1" y="269">Copyright © 2003 Avnet, Inc. AVNET and the AV logo are registered trademarks of Avnet, Inc. AVNET AVENUE and AVNET AVENUE &amp; Design are trademarks of Avnet, Inc. All other trademarks are the property of their respective owners. ADS-AA/AUDIOVIDEO/04_03</text>
</g>
</svg>
